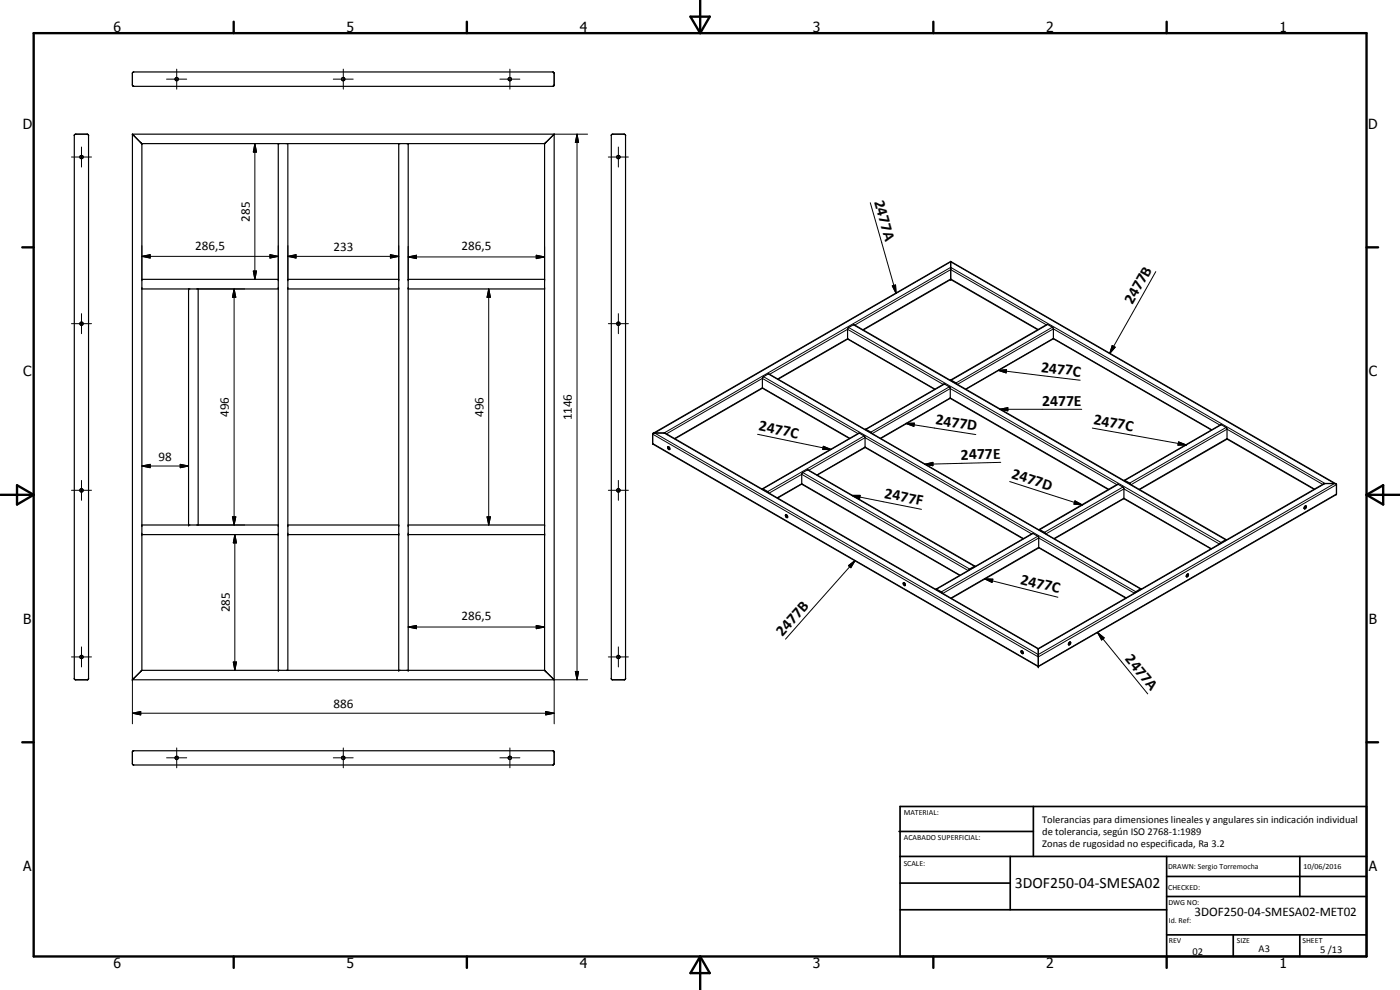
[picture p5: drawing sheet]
<svg xmlns="http://www.w3.org/2000/svg" width="420mm" height="297mm" viewBox="0 0 420 297" stroke-linecap="round" stroke-linejoin="round" font-family="sans-serif">
<g fill="none" stroke="#000" stroke-width=".35">
<path d="M39.8 21.8l.4-.2h125.7l.4 .4v3.4l-.4 .5h-125.7l-.5-.3zM22.4 40.4l.4-.1h3.4l.4 .3v163.1l-.3 .3h-3.7l-.3-.3zM39.7 40.3h126.6M39.7 40.3v163.7M39.7 40.3l2.9 2.8M42.6 43.1h120.9M42.6 43.1v158.1M83.5 43.1v158M86.4 43.1v158M119.7 43.1v158M122.5 43.1v158M163.4 43.1v158"/>
<path d="M163.5 43.1h.1M166.3 40.3l-2.8 2.8M166.3 40.3v163.7h-126.6M183.5 40.4l.4-.1h3.4l.4 .3v163.1l-.3 .3h-3.7l-.2-.3zM285.3 78.4l-89.3 51.6M285.3 78.4v5.5M285.3 78.4l115.6 66.8M42.6 86.7h40.9M42.6 83.8h40.9M56.6 86.7v70.8M59.5 86.7v70.8M86.4 86.7h33.3"/>
<path d="M86.4 83.8h33.3M122.5 86.7h40.9M122.5 83.8h40.9M285.3 83.9l-26.2 15.1M285.3 83.9l26.1 15M228.8 116.5l-26.2 15.2M228.9 116.5h.1M228.9 116.5l26 15.1M230.7 112.1l-1.8 1.2v3.2M230.7 112.1v.1M230.7 112.2l111.8 64.5M254.4 101.7l-20.9 12.1"/>
<path d="M254.4 101.7l.1-3.3 1.8-1 111.7 64.5M254.4 101.7l.1 .1M254.5 101.8l26 15M285.1 119.5l47.5 27.4M285.3 114l-.1 .1M285.3 114l1.6 .9 .3 .3M316.1 101.6l47.5 27.4M316.1 101.6v-3.1l-1.9-1.2-28.9 16.7M316.1 101.6l-26.2 15.2M200.6 134v.4l.4 .4M200.6 134l-.2 .1a.53 .53 0 0 0 0 .5 .53 .53 0 0 0 .6 .2M200.6 134l.3 .3 .1 .5"/>
<path d="M259.6 134.2l47.4 27.5M259.7 128.9l.2-.1 1.8 1.2M259.7 128.8l23.6-13.6 1.8 1v3.3l-20.8 12.1M368.2 131.8l-26.2 15.1M368.2 131.7l26.2 15.1M368.2 131.7v-3.1l-.1-.3-1.8-.9-28.9 16.7M368.2 131.7v.1M42.6 157.5h40.9M86.4 157.5h33.3M122.5 157.5h40.9M228.8 146.7h-.1M228.8 146.7l1.6 .8 .3 .4"/>
<path d="M235.7 154.5l.6 .2 .1 .5a.52 .52 0 0 1-.6-.1 .52 .52 0 0 1-.1-.6zM235.9 154.4l.1 .4 .4 .4M240.6 145.3l.1-3.3 1.8-1 50.1 28.9M240.6 145.3l47.4 27.3M240.6 145.2l-7.2 4.2M245.3 142.5l14.3-8.2v-3.1l-.2-.3-1.7-.9-28.9 16.7M311.9 158.9l23.5-13.6 1.8 1v3.3l-20.8 12.1M311.9 158.9l1.6 .8 .3 .4M311.9 158.9l-.1 .1M337.3 149.6l26.1 15.1M337.4 144.1l1.6 .8 .3 .4M337.4 144.1l-.1 .1"/>
<path d="M391.8 151.8v.4l-.4 .4M391.8 151.8a.45 .45 0 0 1 .2 .6 .45 .45 0 0 1-.6 .1M391.8 151.8l-.4 .7M42.6 160.4h40.9M86.4 160.4h33.3M122.5 160.4h40.9M271.3 174.8l.1 .6 .3 .2M271.3 174.8a.48 .48 0 0 0-.2 .6 .48 .48 0 0 0 .6 .2M271.3 174.8l.4 .5v.3M280.9 176.8l28.9-16.7 1.8 .9 .1 .3v3.1l-26.2 15.1M280.9 176.8h-.1M281 176.7v.1"/>
<path d="M281 176.7l-.1 .1M281 176.8l1.5 .8 .3 .4M292.5 169.9l-1.8 1.2M292.6 169.8l-.1 .1M292.6 169.8l.1 .2M311.7 164.3l26.2 15.2M342.4 176.7l-1.8 1.2M342.4 176.7h.1M342.5 176.7h.1M356.5 172.2l-.1 .6-.4 .2M356.5 172.2a.43 .43 0 0 1 .1 .6 .43 .43 0 0 1-.6 .1M356.5 172.2l-.5 .7"/>
<path d="M368.1 162l-1.8 .8-.2 .3M306.6 195.2l.1 .6 .4 .2M306.7 195.2h-.2a.56 .56 0 0 0 .5 .9M306.7 195.2l.4 .8M307 196.1h.1M307.1 196l-.1 .1M311.6 194.6l85.6-49.4 3.5-.1 .4 .2v3l-.2 .2-89.3 51.5M311.6 194.6v5.4M311.6 194.6l-111.9-64.6-3.5-.1-.3 .2v3l.1 .2 115.6 66.7M320.7 192.9l.4-.3a.44 .44 0 0 1 .1 .6 .44 .44 0 0 1-.6 .1zM321.1 192.6v.4l-.4 .4M42.6 201.2l-2.9 2.8"/>
<path d="M42.6 201.1h120.8M163.4 201.1l2.9 2.9M39.8 225.4l.2-.1h126l.3 .4v3.4l-.3 .4h-126l-.3-.3z"/>
<circle cx="53" cy="23.7" r=".49"/>
<circle cx="103" cy="23.8" r=".5"/>
<circle cx="153" cy="23.8" r=".5"/>
<circle cx="24.5" cy="47.1" r=".51"/>
<circle cx="185.6" cy="47.1" r=".51"/>
<circle cx="24.5" cy="97.1" r=".5"/>
<circle cx="185.6" cy="97.1" r=".51"/>
<circle cx="24.5" cy="147.1" r=".5"/>
<circle cx="185.6" cy="147.1" r=".53"/>
<circle cx="24.5" cy="197.1" r=".49"/>
<circle cx="185.6" cy="197.1" r=".51"/>
<circle cx="53" cy="227.4" r=".5"/>
<circle cx="103" cy="227.4" r=".52"/>
<circle cx="153" cy="227.4" r=".51"/>
</g>
<g fill="#000">
<circle cx="42.6" cy="43.1" r=".18"/>
<circle cx="83.5" cy="43.1" r=".18"/>
<circle cx="119.7" cy="43.1" r=".18"/>
<circle cx="122.5" cy="43.1" r=".18"/>
<circle cx="285.3" cy="78.4" r=".18"/>
<circle cx="56.6" cy="86.7" r=".18"/>
<circle cx="285.3" cy="83.8" r=".18"/>
<circle cx="56.6" cy="157.5" r=".18"/>
<circle cx="42.6" cy="160.4" r=".18"/>
<circle cx="83.5" cy="160.4" r=".18"/>
<circle cx="86.4" cy="160.4" r=".18"/>
<circle cx="119.7" cy="160.4" r=".18"/>
<circle cx="122.5" cy="160.4" r=".18"/>
<circle cx="163.4" cy="160.4" r=".18"/>
<circle cx="311.6" cy="194.6" r=".18"/>
<circle cx="39.7" cy="204" r=".18"/>
<circle cx="83.5" cy="201.1" r=".18"/>
<circle cx="119.7" cy="201.1" r=".18"/>
<circle cx="122.5" cy="201.1" r=".18"/>
<circle cx="311.6" cy="200" r=".18"/>
</g>
<g fill="none" stroke="#000" stroke-width=".3">
<path d="M50 23.7h6M53 20.7v6.1M100 23.7h6M103 20.7v6.1M150 23.7h6M153 20.7v6.1M21.5 47.1h6M24.5 44.1v6M76.5 43.1l.5 2.5h-1zM76.5 43.1v40.7M166.3 40.3h10M173.2 40.3l.4 2.5h-.9z"/>
<path d="M173.2 40.3v163.7M182.6 47.1h6M185.6 44.1v6M42.6 76.9l2.5-.5v1zM42.6 76.9h40.9M42.6 73.7v10.1M81 76.4l2.5 .5-2.5 .5zM83.5 73.7v10.1M86.4 76.9l2.4-.5v1zM86.4 76.9h33.3M86.4 73.7v10.1M117.2 76.4l2.5 .5-2.5 .5z"/>
<path d="M119.7 73.7v10.1M122.5 77.1l2.5-.5v1zM122.5 77.1h40.9M122.5 73.9v9.9M160.9 76.6l2.5 .5-2.5 .5zM163.4 73.9v9.9M261.2 60.8l7.7 27.3M21.5 97.1h6M24.5 94.1v6M59.5 86.7h13.9M70.3 86.7l.5 2.5h-1zM70.3 86.7v70.8"/>
<path d="M76 81.3h1l-.5 2.5zM146.7 86.7l.5 2.5h-1zM146.7 86.7v70.8M182.6 97.1h6M185.6 94.1v6M254.7 98.3l111.7 64.5M256.1 97.5l111.7 64.5M267.8 85.8l1-.3 .1 2.6zM311.6 98.8l-26.3-15.1-26.4 15.2M314 97.5l-28.7-16.6-28.8 16.6M314.4 97.4l-28.9 16.7M315.8 98.2l-28.9 16.7"/>
<path d="M346.9 81.5l-13.9 24.6M229.1 113l111.8 64.5M230.5 112.2l111.8 64.5M231 112.3l23.4-13.5 28.6 16.5M233.4 113.7l21-12.1 26.2 15.2M283.5 115.2l-23.6 13.6M284.9 116.1l-23.5 13.6M287.3 115.3l28.8-16.6 50 28.9M289.8 116.8l26.3-15.3 47.6 27.4M299.5 111.1l2.6-.2-.1 1zM299.5 111.1l24.7 3M333.8 103.7l.9 .5-1.7 1.9z"/>
<path d="M42.6 139.8l2.5-.5v1zM42.6 139.8h14M54.1 139.3l2.5 .5-2.5 .5zM195.9 133.1l115.7 66.8 89.5-51.7M195.9 130.3l115.7 66.8 89.5-51.7M196.5 129.9l88.8-51.3 115.2 66.5-88.9 51.3zM199.3 129.9l86-49.7 112.4 64.9-86.1 49.6zM227.4 130.3l22.1 4.6M247.1 133.9l2.4 1h-2.6zM255 131.5l-26.2-15.2-26.4 15.3M257.5 130.1l-28.7-16.6-28.8 16.7M257.9 130l-28.9 16.7"/>
<path d="M259.3 130.8l-28.9 16.7M261.8 130.1l23.4-13.5 50 28.8M264.2 131.5l21-12.1 47.6 27.4M271.9 127h2.5l-.1 .9zM271.9 127l21 3.4M277.5 139.3l2.5-.6v1zM300 122.8l2.5-.5v1zM300 122.8h24.6M300.3 138.7l-22.8 .6M327.8 128.4l28.3 5.1M353.7 132.6l2.4 .9-2.6 .1zM366.6 127.4l-29 16.7"/>
<path d="M367.9 128.3l-28.9 16.6M21.5 147.1h6M24.5 144.1v6M59.5 157.5h13.9M69.8 155.1h1l-.5 2.4zM146.2 155.1h1l-.5 2.4zM182.6 147.1h6M185.6 144.1v6M230.8 148l9.8-5.7 50 28.9M233.2 149.4l7.4-4.3 47.6 27.5M240.9 141.8l50.1 28.9M242.3 141l50.1 28.9"/>
<path d="M242.7 141.1l16.9-9.8 50 28.9M245.2 142.5l14.4-8.4 47.6 27.5M255.6 148.6h2.5l-.1 1zM255.6 148.6l21 4.2M303 144.5l21.9 7M322.6 150.3l2.3 1.2-2.6-.2zM335.6 145.3l-23.5 13.6M337 146.1l-23.5 13.6M394.5 146.7l-26.3-15.1-26.3 15.2M396.9 145.3l-28.7-16.5-28.7 16.6M70.5 160.4l.5 2.5h-1zM70.5 160.4v40.7"/>
<path d="M254.6 169.7l2.1-1.6-1.4 2.2zM256.7 168.1l-21 23.7M295.4 173.7l2.6 .1-.3 1zM295.4 173.7l22.1 5.5M310 160.1l-28.9 16.7M311.4 160.9l-28.9 16.7M313.9 160.2l23.4-13.5 28.7 16.5M316.3 161.6l21-12.1 26.2 15.1M338 179.4l-26.3-15.2-26.3 15.3M340.4 178l-28.7-16.6-28.8 16.7M21.5 197.1h6M24.5 194.1v6"/>
<path d="M70 198.6h1l-.5 2.5zM122.5 188.1l2.5-.4v.9zM122.5 188.1h40.9M160.9 187.7l2.5 .4-2.5 .5zM182.6 197.1h6M185.6 194.1v6M329.4 189.8l2 1.6-.8 .6zM329.4 189.8l15.1 18.4M39.7 214l2.5-.5v1zM39.7 214h126.6M39.7 204v13.2M163.8 213.5l2.5 .5-2.5 .5z"/>
<path d="M172.7 201.5h.9l-.4 2.5zM176.3 204h-10v13.2M50 227.4h6M53 224.4v6M100 227.4h6M103 224.4v6M150 227.4h6M153 224.4v6"/>
</g>
<g fill="none" stroke="#000" stroke-width=".71">
<path d="M10.1 9.9h400v277.1h-400zM70.1 6.5v3.4M140.1 6.5v3.4M207.2 5h5.8l-2.9 4.9zM210.1 0v9.9M280.1 6.5v3.4M350.1 6.5v3.4M6.7 74.2h3.4M410.1 74.2h3.5M.1 148.5h10M5.1 145.6l5 2.9-5 2.9zM410.1 148.5h10"/>
<path d="M410.1 148.5l5-2.9v5.8zM6.7 222.7h3.4M410.1 222.7h3.5M70.1 287v3.4M140.1 287v3.4M210.1 287v10M210.1 287l2.9 5h-5.8zM280.1 287v3.4M350.1 287v3.4"/>
</g>
<g fill="none" stroke="#000" stroke-width=".51">
<path d="M269.8 249.5h40.3M270.1 242h140v45h-140zM270.1 257h140M303.2 257v16M310.1 242v15M350.1 257v30M390.1 257v12M270.1 265h33.1M270.1 273h80M350.1 269h60M350.1 263h60M350.1 280.5h60"/>
<path d="M370.1 280.5v6.5M390.1 280.5v6.5"/>
</g>
<g fill="#000">
<path d="M76.5 43.1l.5 2.5h-1zM173.2 40.3l.4 2.5h-.9zM42.6 76.9l2.5-.5v1zM81 76.4l2.5 .5-2.5 .5zM86.4 76.9l2.4-.5v1zM117.2 76.4l2.5 .5-2.5 .5zM122.5 77.1l2.5-.5v1zM160.9 76.6l2.5 .5-2.5 .5zM70.3 86.7l.5 2.5h-1zM76 81.3h1l-.5 2.5zM146.7 86.7l.5 2.5h-1zM267.8 85.8l1-.3 .1 2.6z"/>
<path d="M299.5 111.1l2.6-.2-.1 1zM333.8 103.7l.9 .5-1.7 1.9zM42.6 139.8l2.5-.5v1zM247.1 133.9l2.4 1h-2.6zM271.9 127h2.5l-.1 .9zM277.5 139.3l2.5-.6v1zM300 122.8l2.5-.5v1zM353.7 132.6l2.4 .9-2.6 .1zM54.1 139.3l2.5 .5-2.5 .5zM69.8 155.1h1l-.5 2.4zM146.2 155.1h1l-.5 2.4zM255.6 148.6h2.5l-.1 1z"/>
<path d="M322.6 150.3l2.3 1.2-2.6-.2zM70.5 160.4l.5 2.5h-1zM254.6 169.7l2.1-1.6-1.4 2.2zM295.4 173.7l2.6 .1-.3 1zM70 198.6h1l-.5 2.5zM122.5 188.1l2.5-.4v.9zM160.9 187.7l2.5 .4-2.5 .5zM329.4 189.8l2 1.6-.8 .6zM39.7 214l2.5-.5v1zM163.8 213.5l2.5 .5-2.5 .5zM172.7 201.5h.9l-.4 2.5z"/>
</g>
<g font-size="4.7">
<text x="262.3" y="60.5" transform="rotate(74 262.3 60.5)">2477A</text>
<text x="339.8" y="91.6" transform="rotate(-61 339.8 91.6)">2477B</text>
<text x="312.3" y="111.5" transform="rotate(7 312.3 111.5)">2477C</text>
<text x="312.7" y="121.7">2477E</text>
<text x="227.6" y="129.2" transform="rotate(12 227.6 129.2)">2477C</text>
<text x="280.6" y="127.3" transform="rotate(9 280.6 127.3)">2477D</text>
<text x="328" y="127.3" transform="rotate(10 328 127.3)">2477C</text>
<text x="288.4" y="137.9" transform="rotate(-1 288.4 137.9)">2477E</text>
<text x="303.3" y="143.4" transform="rotate(18 303.3 143.4)">2477D</text>
<text x="265.3" y="149.4" transform="rotate(11 265.3 149.4)">2477F</text>
<text x="306.1" y="175.1" transform="rotate(14 306.1 175.1)">2477C</text>
<text x="234.9" y="191" transform="rotate(-48 234.9 191)">2477B</text>
<text x="337.5" y="197.9" transform="rotate(51 337.5 197.9)">2477A</text>
<text x="304.6" y="266.5">3DOF250-04-SMESA02</text>
</g>
<g font-size="4.2">
<text x="34" y="9.6">6</text>
<text x="104" y="9.6">5</text>
<text x="174" y="9.6">4</text>
<text x="244" y="9.6">3</text>
<text x="314" y="9.6">2</text>
<text x="384" y="9.6">1</text>
<text x="6.8" y="38.7">D</text>
<text x="410.6" y="38.7">D</text>
<text x="7" y="112.9">C</text>
<text x="410.8" y="112.9">C</text>
<text x="7" y="187.1">B</text>
<text x="410.8" y="187.1">B</text>
<text x="7" y="261.4">A</text>
<text x="410.8" y="261.4">A</text>
<text x="34" y="290.4">6</text>
<text x="104" y="290.4">5</text>
<text x="174" y="290.4">4</text>
<text x="244" y="290.4">3</text>
<text x="314" y="290.4">2</text>
<text x="384" y="290.4">1</text>
</g>
<g font-size="3.9">
<text x="75" y="66.5" transform="rotate(-90 75 66.5)">285</text>
<text x="58.6" y="74.9">286,5</text>
<text x="100.1" y="75.4">233</text>
<text x="138.5" y="75">286,5</text>
<text x="68.7" y="125.1" transform="rotate(-90 68.7 125.1)">496</text>
<text x="145.1" y="125.1" transform="rotate(-90 145.1 125.1)">496</text>
<text x="171.6" y="126.2" transform="rotate(-90 171.6 126.2)">1146</text>
<text x="47.6" y="138.3">98</text>
<text x="68.9" y="183.8" transform="rotate(-90 68.9 183.8)">285</text>
<text x="138.5" y="186.1">286,5</text>
<text x="100.1" y="212.4">886</text>
<text x="358.5" y="275">3DOF250-04-SMESA02-MET02</text>
</g>
<g font-size="3.1">
<text x="312.7" y="246.8">Tolerancias para dimensiones lineales y angulares sin indicación individual</text>
<text x="312.7" y="250.4">de tolerancia, según ISO 2768-1:1989</text>
<text x="312.7" y="254">Zonas de rugosidad no especificada, Ra 3.2</text>
<text x="357.9" y="286.4">02</text>
<text x="377.7" y="285.6">A3</text>
<text x="396.2" y="285.9">5 /13</text>
</g>
<g font-size="2.4">
<text x="271.2" y="244.4">MATERIAL:</text>
<text x="271.3" y="252">ACABADO SUPERFICIAL:</text>
<text x="271.2" y="259.7">SCALE:</text>
<text x="350.6" y="260.8">DRAWN: Sergio Torremocha</text>
<text x="391.2" y="260.6">10/06/2016</text>
<text x="350.6" y="267">CHECKED:</text>
<text x="350.6" y="271.4">DWG NO:</text>
<text x="350.8" y="276.9">Id. Ref:</text>
<text x="350.8" y="282.8">REV</text>
<text x="371.2" y="282.9">SIZE</text>
<text x="390.9" y="282.9">SHEET</text>
</g>
</svg>
